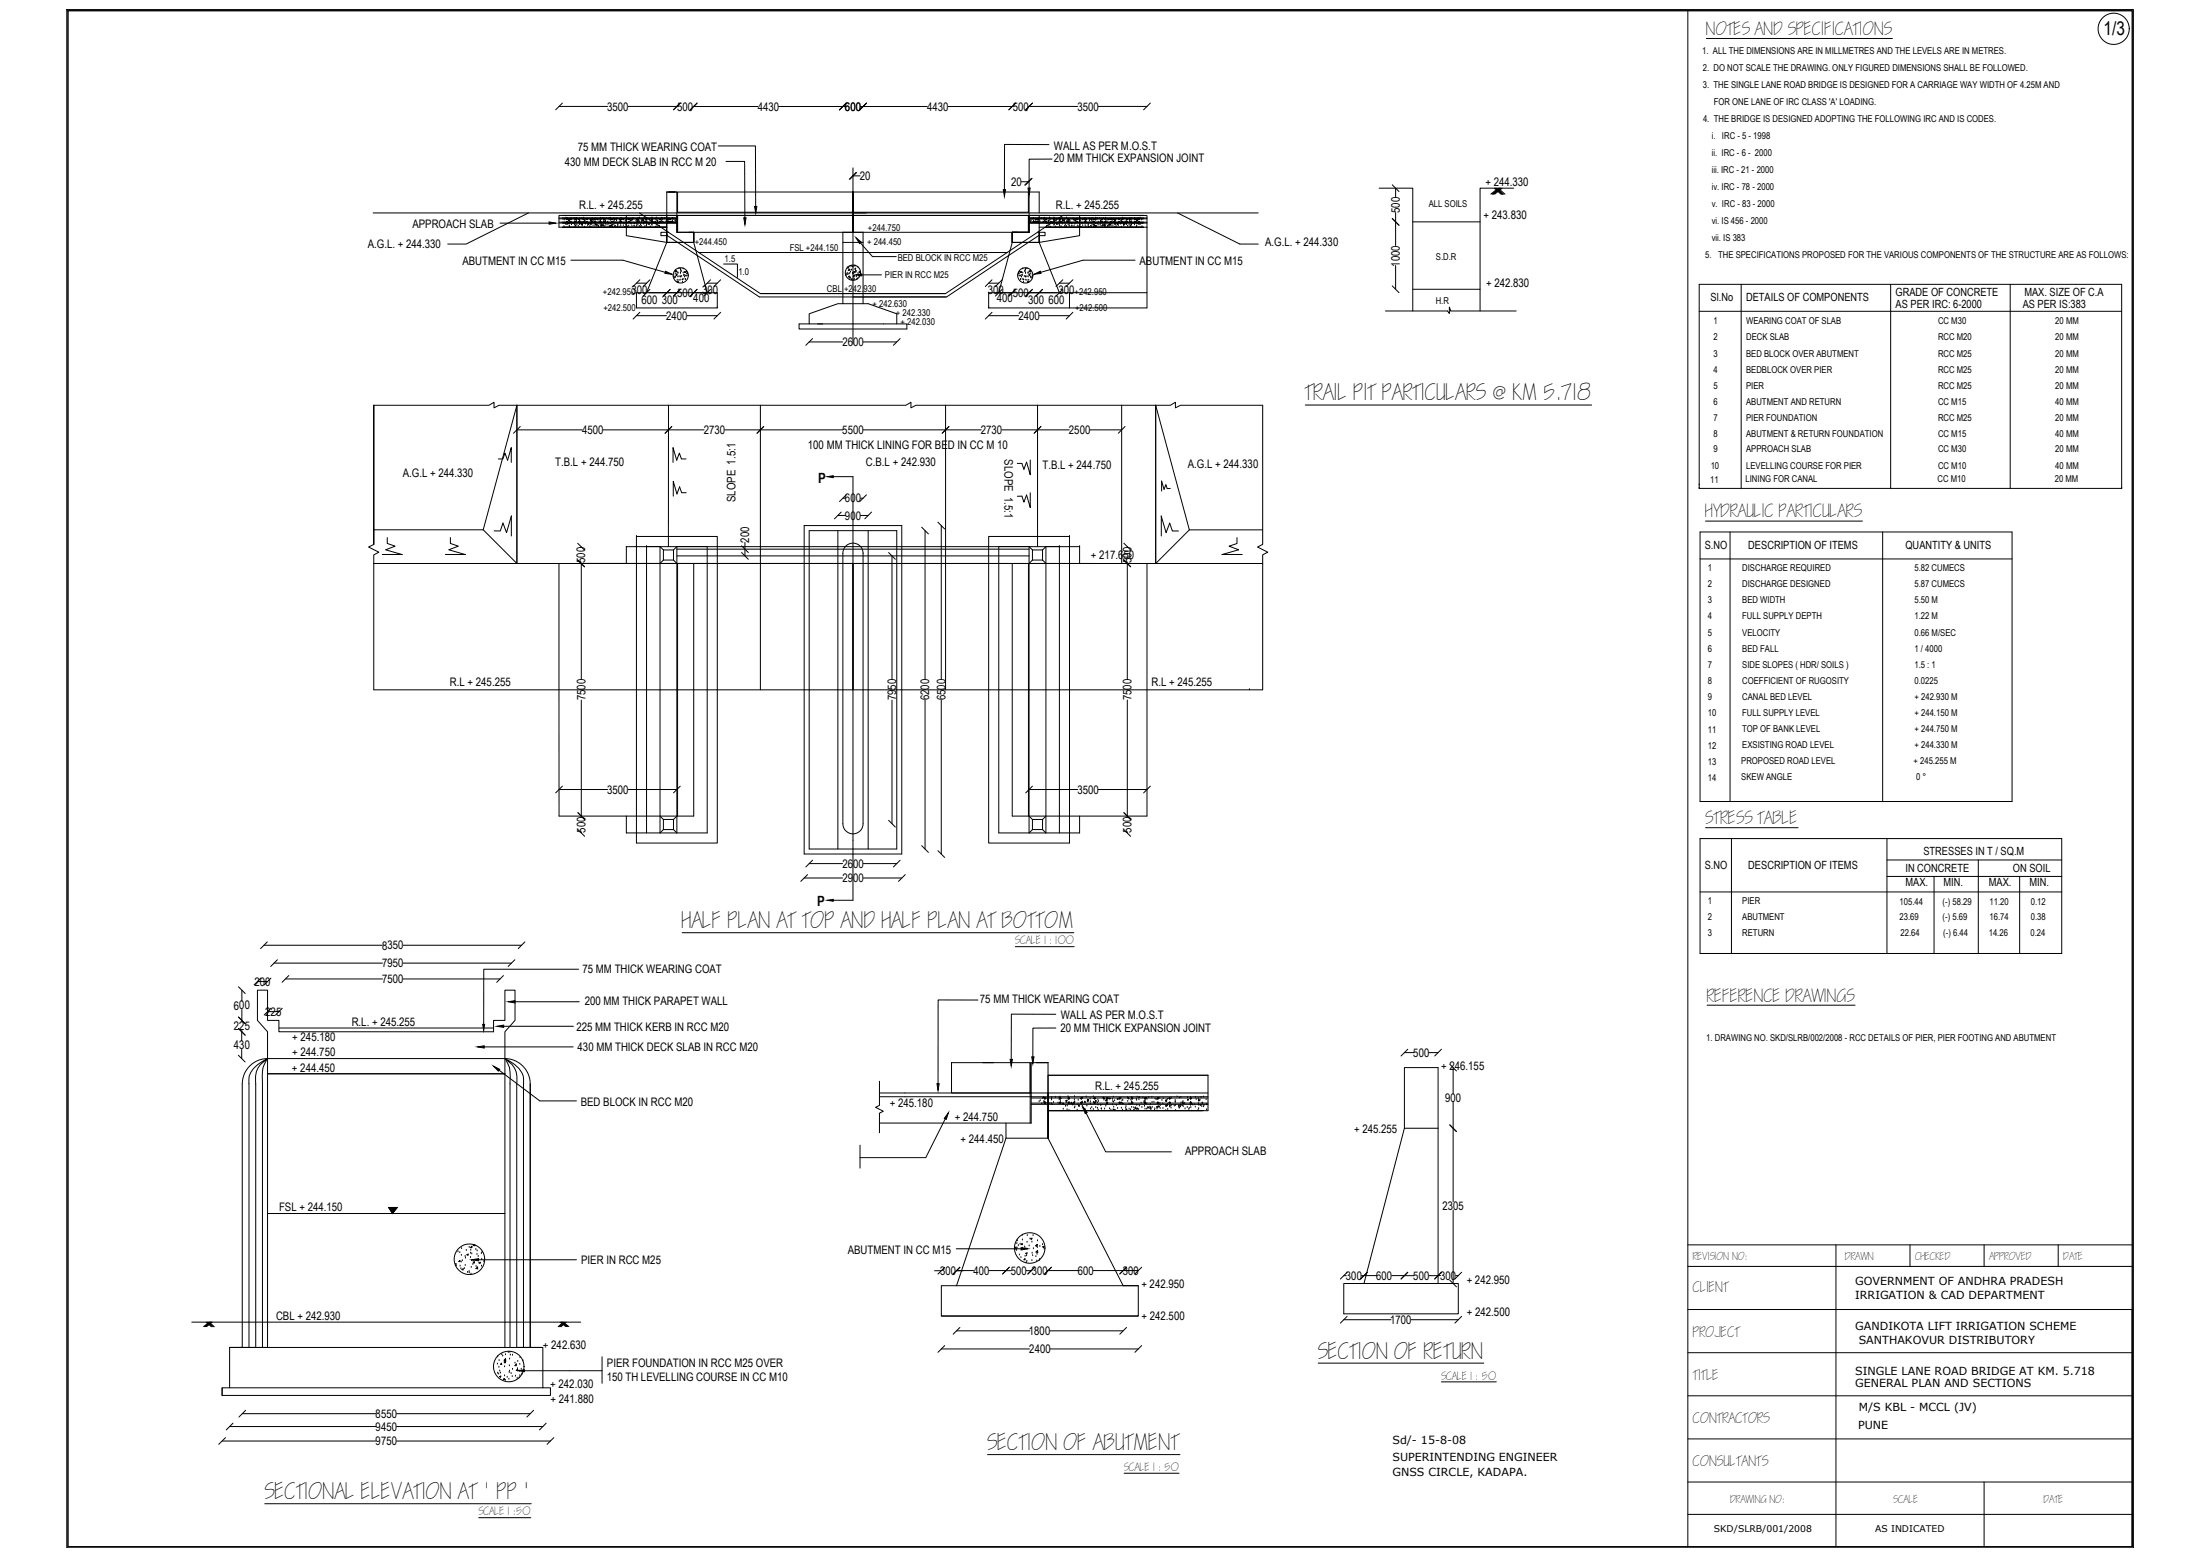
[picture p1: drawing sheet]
<svg xmlns="http://www.w3.org/2000/svg" width="1189mm" height="841mm" viewBox="0 0 1189 841" stroke-linecap="round" stroke-linejoin="round" font-family="sans-serif">
<!-- layer: 0 -->
<g fill="none" stroke="#000" stroke-width=".54">
<path d="M36 5h1117v831h-1117zM37 6h1115v829v-128h-240M37 6h1115v829h-1115zM37 6v829h1115M912 6v829M922 21h101M302 57h26M304 56l-4 3M339 57h27M368 56l-4 3M374 57h1M375 58h35"/>
<path d="M377 56l-4 3M421 58h36M457 56l-3 3M465 58h36M468 56l-3 3M512 58h35M547 57h.1M549 56l-4 3M556 57h26M558 56l-4 3M594 57h26M622 56l-4 3"/>
<path d="M388 79h20v33M567 78h-24v24M392 87h10l1 31M461 95h4M461 91v95M463 93l-4 4M552 98h4M557 96l-3 4M558 96l-4 4M569 86h-13v16M752 100l4 3M202 115h478"/>
<path d="M286 115l-34 17h-10M302 118h64M304 116h157M305 119h.1M306 118h.1M307 118h.1M307 119h.1M307 119h1zM308 118h.1M308 119h.1M309 118h.1M310 120h.1"/>
<path d="M311 118h.1M311 119h1zM312 118h.1M313 119h.1M313 120h.1M314 120h.1M314 118h.1M315 118h.1M316 120h.1M316 119h.1M317 118h.1M319 119h.1"/>
<path d="M320 118h.1M321 119h.1M322 118h.1M322 119h.1M323 119h.1M324 120h.1M324 118h.1M326 118h.1M326 119h.1M327 119h.1M327 120h.1M328 118h.1"/>
<path d="M329 118h.1M329 119h.1M330 118h.1M330 119h.1M332 118h.1M332 120h.1M332 119h.1M333 119h.1M333 118h.1M335 119h.1M336 118h.1M337 119v-1z"/>
<path d="M338 119h.1M338 120h.1M338 118h.1M338 116v11l22 4M339 119h.1M339 118h1zM340 118h.1M341 119h.1M341 118h1zM342 119h.1M342 118h.1M344 119h.1"/>
<path d="M344 120h.1M345 119h-1zM345 118h.1M345 120h.1M346 118h.1M346 115l65 44M347 120h.1M347 119h.1M347 119h1zM348 116h-10h10M348 119h.1M348 119h-1h1"/>
<path d="M348 118h.1M349 120h.1M350 118h.1M350 120h.1M351 119h.1M352 120h.1M352 118h.1M352 119h.1M353 120h-1M353 120h.1M354 120h.1M354 119h.1"/>
<path d="M355 118h.1M355 119h.1M355 120h.1M357 119h.1M358 118h.1M358 119h.1M359 118h.1M360 120h.1M360 116v15h15M360 104v27M360 104h6v12M360 104h6"/>
<path d="M360 118h.1M361 119h.1M361 118h.1M363 120h.1M363 119h.1M363 118h.1M364 118h.1M365 119h.1M365 120h.1M366 116h-64v7h58M366 116v9M366 104h95v11h-95z"/>
<path d="M461 115v-11v21M461 116v9M461 104h95v11h-95zM461 104v21M461 116h157M556 116v9M556 118h64M556 116v9h-9h9M556 116h64v7M557 120h.1M557 119h.1M558 118h.1"/>
<path d="M559 120h.1M559 119h.1M561 118h.1M561 119h.1M562 116v15h-15M562 115v-11h-6v12M562 120h.1M563 118h.1M564 118h.1M564 119h.1M566 119h1zM567 120h.1"/>
<path d="M567 119h.1M567 118h.1M568 120h.1M568 120h1h-1M569 120h1M569 120h.1M570 119h.1M570 118h.1M570 120h.1M571 119h.1M572 118h.1M572 120h.1"/>
<path d="M573 120h.1M574 118h.1M574 119h1h-1M574 116h9h-9M574 116l-63 43M574 119h1zM574 119h.1M575 119h.1M575 120h.1M576 118h.1M576 120h.1M577 118h.1"/>
<path d="M577 119h.1M578 120h.1M578 119h.1M580 118h.1M580 119h.1M581 119h.1M582 118h.1M582 118h1zM583 119h.1M583 116v11l-21 4M584 118h.1M584 120h.1"/>
<path d="M584 119h.1M585 118h.1M586 118h.1M587 119h.1M587 120h.1M589 118h.1M589 119h.1M590 119h.1M590 118h.1M590 120h.1M592 119h.1M592 118h.1"/>
<path d="M593 119h.1M593 118h.1M594 118h.1M595 120h.1M595 119h.1M596 118h.1M596 119h.1M597 118h.1M598 120h.1M599 119h.1M600 118h.1M601 119h.1"/>
<path d="M601 118h.1M602 119h.1M602 119h1zM603 119h.1M604 118h.1M606 119h.1M606 120h.1M606 118h.1M607 118h.1M608 118h.1M608 120h.1M608 120h1z"/>
<path d="M609 119h.1M610 118h.1M610 119h1zM611 118h.1M611 120h.1M613 118h.1M613 119h.1M614 118h.1M614 119h1zM615 119h.1M615 118h.1M616 120h.1"/>
<path d="M616 118h.1M617 119h.1M636 115l34 17h10M745 102h18v66M752 118l4 4M754 102v5M754 115v18M763 120h37M806 105l4-3 3 3M807 102l4 3M808 102l4 3M809 102l4 3"/>
<path d="M810 102l-4 3M811 102l-4 3M812 102l-4 3M818 102h-18v66M270 121h27M302 120h64M305 122h.1M305 121h.1M306 121h.1M306 120h.1M307 121h.1M307 121v-1z"/>
<path d="M308 122h.1M308 120h.1M308 121h.1M309 121h.1M310 121h.1M310 123h.1M310 122h.1M311 121h.1M311 122h.1M312 122h.1M313 122h.1M313 121h.1"/>
<path d="M314 121h.1M314 120v1zM315 121h.1M315 122h.1M316 123h.1M316 121h.1M317 121h.1M318 122h.1M318 121h.1M319 122h.1M319 120h.1M319 120v1"/>
<path d="M319 121h.1M319 123h.1M320 122h.1M321 120h.1M321 121h.1M321 122h.1M322 120h.1M322 121h.1M322 121h1zM323 122h.1M323 123h.1M324 122h.1"/>
<path d="M325 122v-1zM325 122h.1M325 120h.1M325 121h.1M326 122h.1M326 121h.1M326 120h.1M327 122h.1M327 121h.1M328 122h.1M328 120h.1M329 121h.1"/>
<path d="M329 122h.1M330 123h.1M330 122h.1M330 121h.1M330 122h1zM331 123v-1v1M331 122h.1M332 122h.1M332 121h.1M333 122h.1M333 120h.1M334 122h.1"/>
<path d="M334 121h.1M335 120h.1M335 123h.1M335 122h.1M336 120h.1M337 122h.1M337 121h.1M337 123h1M338 123h.1M338 122h.1M338 121h.1M339 121h.1"/>
<path d="M339 123h.1M340 122h.1M341 120h.1M341 121h.1M341 122h.1M343 122h.1M343 121v-1zM344 123h.1M344 121h.1M344 122h.1M345 122h.1M346 122h.1"/>
<path d="M346 123h.1M347 122h.1M348 121h.1M348 122h.1M349 122h.1M350 121h.1M350 121h1zM351 121h.1M351 123h.1M352 121h.1M352 122h.1M353 121h.1"/>
<path d="M354 123h.1M355 121h.1M355 122h.1M356 121h.1M356 122h.1M356 120h.1M358 120h.1M360 125v6h15v-6v6M360 123h-56h56M360 131l-11 27M361 120h.1M361 127l49 33h51"/>
<path d="M361 127h.1M361 125h-4v2h4M362 120h.1M364 120h.1M366 125h9v6v-6M366 125h184M375 131l7 27M378 136h166M455 125v39M455 131h11M465 131l6 8h13M466 125v39"/>
<path d="M547 125v6v-6h9M547 131h15v-6v6M547 131l-7 27M556 120h64M558 120h.1M560 120h.1M561 125h4v2h-4l-49 33h-51M561 120h.1M562 120h-1M562 123h58M562 131l10 27M564 120h.1"/>
<path d="M565 120h.1M565 120h1zM566 122h.1M566 121h.1M567 122h.1M567 121h.1M568 123h.1M569 121h.1M570 122h.1M570 121h.1M570 123h.1M571 121h.1"/>
<path d="M572 121h.1M572 122h.1M573 122h.1M574 121h.1M575 122h.1M576 123h.1M576 122h.1M577 122h.1M578 122h.1M578 121h.1M578 123h.1M579 120v1z"/>
<path d="M579 122h.1M580 122h.1M581 121h.1M581 120h.1M582 122h.1M583 123h.1M583 121h.1M583 122h1zM584 123h.1M584 121h.1M584 123h1M585 121h.1"/>
<path d="M585 122h.1M586 120h.1M586 122h.1M587 123h.1M588 122h.1M588 121h.1M589 120h.1M589 122h.1M590 121h.1M590 122h.1M591 122h.1M591 123v-1v1"/>
<path d="M591 122h1zM592 122h.1M592 121h.1M592 123h.1M593 122h.1M593 121h.1M594 120h.1M594 122h.1M595 121h.1M595 122h.1M596 120h.1M596 122h.1"/>
<path d="M596 121h.1M597 121h.1M597 121v1zM597 120h.1M597 122h.1M598 122h.1M598 123h.1M599 122h.1M599 121h1zM600 121h.1M600 120h.1M600 122h.1"/>
<path d="M601 120h.1M601 122h.1M602 123h.1M603 121h.1M603 120v1M603 120h.1M603 122h.1M604 121h.1M604 122h.1M605 121h.1M606 121h.1M606 123h.1"/>
<path d="M607 121h.1M607 122h.1M608 121h.1M608 120v1zM609 121h.1M609 120h.1M609 122h.1M610 122h.1M611 122h.1M611 121h.1M612 123h.1M612 120h.1"/>
<path d="M612 121h.1M613 121h.1M614 122h.1M614 120h.1M614 121h.1M615 121h.1M615 120v1zM616 121h.1M617 121h.1M617 122h.1M620 123v43h-42M308 141h29l23 6"/>
<path d="M344 158h44v8h-44zM344 153h5M346 151l-4 4M351 156l-3 4M351 151l-3 4M362 156l-4 4M364 149h.1M365 150h.1M365 148h.1M365 147h.1M365 146h.1M365 149h1z"/>
<path d="M366 146v1h-1zM366 148h.1M366 152h.1M366 151h.1M366 150h.1M366 147h.1M366 153h.1M367 151h.1M367 150h.1M367 145h.1M368 151h.1M368 156l-4 4"/>
<path d="M368 149h.1M368 148h.1M368 147h.1M368 146h.1M368 145h.1M368 150h.1M369 151h.1M369 152h.1M369 145h.1M369 147h.1M369 149l1-1zM370 147h.1"/>
<path d="M370 150h.1M370 151h.1M370 149h.1M371 147h.1M371 149h.1M371 148v-1zM372 149h.1M377 156l-4 4M382 153h6M384 156l-4 4M384 151l-4 4M389 151l-3 4"/>
<path d="M391 143h7v7M411 159h50h-50M457 149h.1M457 148h.1M458 148h.1M458 145h.1M458 145v-1zM459 150h.1M459 146h.1M459 148h.1M459 144h.1M460 147h.1"/>
<path d="M460 151h.1M460 146h.1M460 144h.1M461 144h.1M461 148h.1M461 151h.1M461 149h1zM461 147h1zM461 150h.1M462 144h.1M462 151h.1M462 149h.1"/>
<path d="M462 147h.1M462 146h.1M462 146h1zM462 145h.1M463 147h.1M463 149h.1M463 150h.1M464 144h.1M464 148h.1M464 149h.1M464 147h.1M465 149h.1"/>
<path d="M465 147h.1M466 148h10M511 159h-50h50M534 153h6M536 151l-4 4M538 158h82M542 156l-4 4M542 151l-4 4M547 158h-13v8M549 156l-4 4M550 149h.1M550 147l1 1z"/>
<path d="M551 149h.1M551 147h.1M552 149h.1M552 151h.1M552 147h.1M552 150h.1M553 149h.1M553 147h.1M553 145h.1M553 151h.1M553 152h.1M554 149h.1"/>
<path d="M554 147h.1M554 146h.1M554 145h.1M554 150h.1M554 148h.1M554 151h.1M555 145h.1M555 150h.1M555 151h.1M556 152h.1M556 148h.1M556 152v1"/>
<path d="M556 152l-1 1M556 150h.1M556 147h.1M556 151h.1M556 149h1zM556 146l1 1h-1zM557 147h.1M557 146h.1M557 148h.1M557 150h.1M558 149h.1M558 156l-4 4"/>
<path d="M563 156l-3 4M572 153h6M574 156l-3 4M574 151l-3 4M578 158v8h-44M580 151l-4 4M613 141h-28l-23 6M752 154l4 4M754 143v13M763 156h37M941 154v110M1022 154v110"/>
<path d="M1086 154v110M344 166h.1M344 171h16M346 169l-4 3M371 171h17M388 166h.1M389 169l-3 3M432 175h58v3h-58zM437 175v-5a56 56 0 0 1 32-6l16 6v5M461 160h50M534 171h17M534 166h.1"/>
<path d="M536 169l-4 3M562 171h16M578 166h.1M580 169l-4 3M749 168h33l1 1v-3l1 2h35M918 168h229M437 185h18M439 183l-4 4M467 185h18M486 183l-3 4M202 219h62l3-2v3l3-1h220l2-2v3l3-1h137l3-2v3l3-1h44v75l-2 1 5 3-3 2v73h-480v-73l3-2-6-3 3-1v-75v75M361 219v76"/>
<path d="M411 219v154M511 219v154M561 219v76M606 219v85M705 219h155M279 232h36M281 230l-3 4M326 232h54M363 230l-4 4M392 232h63M413 230l-4 4M467 232h63"/>
<path d="M513 230l-4 4M541 232h37M562 230l-3 4M589 232h17M608 230l-4 4M269 248h3l1-3 1 4 2-7v8M371 248h-3l-1-3-1 4-2-7v8M450 257h11v229h-11M557 248v8l-2-6-2 3-1-3h-2M628 260l1 4 1-2 1 2h1M628 260v5M276 279v11"/>
<path d="M276 279l-2 9-2-5-2 4h-3M371 266h-3l-1-3-1 4-2-7v8M453 278h4M455 277l-4 3M455 269h2M457 267l-3 4M465 278h4M465 269h1M468 267l-3 4M471 277l-4 3M557 266v8l-2-7-2 4-1-3h-2M627 279l3 9 2-5 2 4h3"/>
<path d="M628 279v11M918 262h.1M918 264h.1M918 264v-110h229v110M918 264h229M1147 264h.1M202 286h59l18-67v85l-18-18M207 300h10M209 290v4l5 1-6 2 9 3M241 300h10M243 290v4l5 1-6 2 10 3M312 293l4 4"/>
<path d="M314 295v1M344 290h44v165h-44zM344 290h.1M344 295h.1M349 295h.1M349 295v155M358 297h6M358 297v6M358 297l-1-2v155l1-2M364 297v6M364 297l2-2v155l-2-2M366 297h190"/>
<path d="M382 295v155h-44v-9M401 298l3 4M401 295l3 3M403 293v7M435 284h52v177h-52zM437 287v172h48v-172h-48M453 287v172M457 295a5 5 0 0 1 6-1 5 5 0 0 1 3 5v146a5 5 0 0 1-5 5 5 5 0 0 1-6-5v-146zM469 287v172M480 298l4 4M498 285l4 3M500 287v80"/>
<path d="M507 282l3 4M509 284v83M534 290h44v165h-44zM540 295v155h43v-9M558 297h5M558 297v6M558 297l-2-2v155l2-2M563 297v6M563 297l2-2v155l-2-2M572 295h.1M572 295v155M578 290h.1"/>
<path d="M578 295h.1M583 295h.1M583 295h-245v9M583 295v9M607 293l4 4M609 295v1M643 286l-18 18v-85l18 67h39M661 300h10M668 290v4l-4 1 5 2-9 3M919 287h168v146h-168zM922 281h84M935 287v146"/>
<path d="M1017 287v146M202 304h480M302 304v137h73v-137M312 303l4 3M314 304h.1M314 304v63M358 303h6M358 303l-1 1M364 303l2 1M366 300h190M366 304v137M461 304v69"/>
<path d="M482 300v67M547 304v137h73v-137M556 304v137M558 303h5M558 303l-2 1M563 303l2 1M607 303l4 3M609 304v63M919 302h168M314 378v63M482 378v67M500 378v81"/>
<path d="M509 378v83M609 378v63M675 373h.1M302 426h26M304 425l-4 3M312 439l4 4M339 426h27M368 425l-4 3M556 426h26M558 425l-4 3M594 426h26M607 439l4 4"/>
<path d="M622 425l-4 3M312 448l4 4M314 449v1M357 441l1 2M358 448h6M358 443v5M358 443h6M364 443v5M366 441l-2 2M480 443l4 4M498 457l4 3M507 459l3 4"/>
<path d="M556 441l2 2M558 448h5M558 443v5M558 443h5M563 443v5M565 441l-2 2M607 448l4 4M609 449v1M919 453h195v62h-195zM922 447h50M936 453v62M1020 453v62"/>
<path d="M435 474h20M436 472l-3 4M437 466h18M439 465l-4 3M467 466h18M467 474h20M486 465l-3 3M489 472l-3 4M1020 473h94M1020 465h94M1045 473v42M1069 465v50"/>
<path d="M1091 473v42M919 482h195M143 511h64M144 509l-3 3M150 518l-4 4M218 511h64M278 518l-3 4M284 509l-4 3M369 504h211M549 511h31M129 533l4 4M131 535v6"/>
<path d="M139 535h6v16h6v6h116v-6h6v-16h5v16l-5 6v15h-128v-15l-6-6zM139 530h6M141 528l-4 4M146 528l-3 4M148 520h59M154 529h53M156 527l-4 4M218 529h52M218 520h58M272 527l-4 4M313 524h-52v29M129 555l4 4"/>
<path d="M129 549l4 4M131 545v7M131 557v5M145 546h6M146 545l-3 3M151 555h116M153 545l-4 3M272 554h38M278 541h35M528 540h-21v45M571 548h-24l-1 24M571 555h-13v16"/>
<path d="M922 543h80M129 570l3 4M131 567v5M145 572v156h-21h169M145 572a14 14 0 0 0-14 13v143h-7v22h-4v4M145 572a16 16 0 0 0-3 13v143M262 565h48M270 578l22 17h20M273 572a14 14 0 0 1 14 13v143h6v22h4v4h-177M273 572a16 16 0 0 1 3 13v143M273 572v156M514 574h43v16h-43z"/>
<path d="M531 574h6M557 574v33M560 574h6h-9v33h-82M566 574v16M759 569h5M761 567l-4 3M772 569h5M779 567l-4 3M783 575l4 3M785 577v14M267 580h-122h128M283 585v143"/>
<path d="M283 585a12 12 0 0 0-7-12l-3-1a12 12 0 0 1 6 13v143M475 584v13l-2 1 4 2-2 1v11M475 592h178M475 590h178M557 593h96M557 596h96M557 597h96M562 595h.1M563 596h.1M563 593h.1M564 593h.1M564 596h.1"/>
<path d="M564 595h.1M564 595h1h-1M566 596h.1M566 590v25v-25M566 581h87M567 596h.1M568 593h.1M568 594h.1M568 596h.1M569 596v1M569 596h.1M570 593h.1"/>
<path d="M572 596h.1M572 593h.1M572 594h.1M573 593h.1M573 595h.1M574 596h1h-1zM574 596h.1M575 599h.1M576 598h.1M576 594l1 1h-1zM576 596h.1M577 595h.1"/>
<path d="M577 599h.1M577 597h.1M577 592h.1M577 594h.1M578 600h.1M578 596h.1M579 595l1 1h-1zM580 597h.1M580 595l1 1zM580 596h.1M581 594h.1M581 598h.1"/>
<path d="M581 592h.1M581 595h.1M582 600h.1M583 597h.1M583 594h.1M585 598h.1M585 595h.1M585 593h.1M585 596h.1M585 599h.1M586 595h1h-1zM586 599h.1"/>
<path d="M587 593h.1M587 597h.1M588 594v1zM588 594h.1M588 595h.1M589 594h.1M589 596h.1M589 595h.1M589 599h.1M590 600h.1M590 598h.1M591 592h.1"/>
<path d="M591 599h.1M591 595h.1M592 593h.1M592 594v1zM592 598h.1M593 596h.1M593 599h.1M593 594h.1M593 597h.1M593 600h.1M594 595h.1M595 596v1z"/>
<path d="M595 599h.1M596 593h.1M596 593h1h-1zM597 594h.1M597 599h.1M597 595h.1M598 597h.1M598 594h.1M598 595h.1M598 596h.1M599 594h.1M600 593v1z"/>
<path d="M600 599h.1M600 600h.1M601 594h.1M601 597h.1M601 595h.1M602 599v1zM602 593h.1M602 600h.1M602 595h.1M602 598h.1M603 600v-1v1M603 597h.1"/>
<path d="M604 593v1zM604 599h.1M606 593h.1M606 596h.1M606 599h.1M606 594h.1M606 596h1zM607 600h.1M607 594h.1M608 599h.1M608 598h.1M609 599h.1"/>
<path d="M609 593h.1M609 595h.1M610 593h.1M610 594h.1M610 596h.1M610 599h.1M611 597h.1M611 599h.1M611 594h.1M611 592l1 1zM611 595h.1M612 598h.1"/>
<path d="M613 598h.1M613 600v-1v1M613 599h1l-1-1v1M614 598h.1M614 594h.1M614 597h.1M614 600h.1M614 598l1 1h-1zM614 593h.1M615 599h.1M615 594h.1M616 597h.1"/>
<path d="M616 592v1h-1zM617 596h.1M617 598h.1M618 593h.1M618 595h1l-1 1zM618 595h.1M618 598h.1M619 599h.1M619 595h.1M620 593h.1M620 599h.1M620 596h.1"/>
<path d="M620 594h.1M620 598h1h-1zM620 598h.1M621 593h.1M621 598h.1M621 599h1v-1l-1 1M622 597h.1M622 599h.1M622 593h.1M623 595h.1M623 598h.1M624 595h.1"/>
<path d="M624 600h.1M624 599h.1M624 594h.1M625 594h.1M625 598h1h-1zM625 599h.1M626 594h.1M626 598h.1M626 597l1 1zM627 593h.1M627 596h.1M627 599h.1"/>
<path d="M627 597h.1M628 594h.1M628 596h.1M628 599h.1M629 593h.1M630 595h.1M630 594l1 1h-1zM630 600h.1M630 598h.1M630 597h1h-1zM630 594h.1M631 594h.1"/>
<path d="M631 597h.1M631 599h.1M632 597h.1M632 598h.1M633 599h.1M633 593h.1M633 597h.1M635 597h.1M635 594h.1M635 595h.1M635 600h.1M636 593h.1"/>
<path d="M637 597h.1M637 598h.1M637 599h.1M637 593h.1M638 598h.1M638 596v1zM638 593h.1M638 596h.1M639 597h.1M639 595l1 1h-1zM639 595h.1M639 598h.1"/>
<path d="M640 596h.1M640 599h.1M642 598h.1M642 593h.1M642 594h.1M642 599h.1M643 599h.1M643 593h.1M643 597h.1M643 596h.1M644 598h.1M644 596h.1"/>
<path d="M644 600h.1M645 597h.1M646 598h.1M646 593h.1M646 594h.1M647 600h.1M648 593h.1M648 596h.1M648 597h.1M648 594v1zM648 599h.1M648 594h.1"/>
<path d="M649 597h.1M649 596v1zM649 593h.1M649 598h.1M650 595v1zM650 598h.1M650 593h.1M651 597h.1M652 594h.1M652 597h.1M652 599h.1M653 581v19h-87h84"/>
<path d="M653 581h-87v9M785 595v54M465 619v12M511 604l-11 21h-35M544 607v8h22l41 79h8v17h-106v-17h8l27-79M587 601l11 21h35M759 609v-32h18v116h-51v17h62v-17h-11M777 609h-18l-22 84M783 608l4 3M145 655h128M210 652h5l-3 3zM785 654v39"/>
<path d="M247 676h.1M248 677h.1M249 678h.1M249 674h.1M251 679h.1M252 680h.1M252 675h.1M252 678l1-1v1zM254 674h.1M254 679h.1M254 677h.1M254 675h.1"/>
<path d="M255 673v1h-1zM255 677h.1M255 674h.1M256 672v1h1v-1M257 675h.1M258 678h.1M258 676h.1M258 679h.1M260 677h.1M517 675h35M548 674h1v1h-1M549 675h.1"/>
<path d="M550 672h.1M550 674h.1M550 670h.1M550 673h.1M551 678h.1M551 672h.1M552 679h.1M552 672h.1M552 667h.1M553 670h.1M553 674h.1M554 674h.1"/>
<path d="M554 680v1l-1-1zM554 679h.1M554 677h1zM555 678h.1M555 675h.1M555 671h.1M555 667h.1M556 673h.1M557 669h.1M558 671h.1M558 669h-1h1M558 677h.1"/>
<path d="M558 678h.1M558 667h.1M558 674h.1M560 679h.1M560 672v1zM560 673h.1M560 678h.1M561 677h.1M561 674h.1M561 673h.1M561 670h.1M561 675v1h-1z"/>
<path d="M562 673h.1M563 672h.1M563 673h1v1zM564 675h.1M912 672h240M992 672v163M1032 672v12M1072 672v12M1112 672v12M246 683v1M248 681h1h-1zM249 684h.1"/>
<path d="M249 685h.1M249 682h.1M250 686v-1v1zM250 681h.1M251 685h.1M251 684h.1M253 687h.1M254 687h.1M254 688h.1M255 688h.1M255 685h.1M255 681h.1"/>
<path d="M256 683h.1M256 681h.1M256 681v1zM257 684h.1M258 684v1h-1zM259 680h53M259 682h1h-1zM260 684h.1M260 680h.1M261 681h.1M505 686h4M511 685l-4 3"/>
<path d="M517 694h98M519 684l-4 4M526 686h-9M534 686h12M545 684l-3 4M555 686h3M555 682h.1M555 681h.1M558 681h.1M559 685l-4 3M560 681h.1M562 681h.1"/>
<path d="M562 680h.1M568 684l-3 4M583 686h-17M591 686h24M609 684l-4 4M617 684l-4 4M726 689h2M728 687l-4 4M739 687l-4 4M744 689h-8M752 689h12M761 687l-4 4"/>
<path d="M778 689h-6M779 687l-4 4M783 691l4 4M787 689h1M790 687l-4 4M912 684h240M104 714h210M110 717l3-3 3 3M111 714l3 3M112 714l3 3M114 714l-3 3M115 714l-3 3"/>
<path d="M303 714l3 3M304 714l3 3M305 714l-3 3M305 714l-2 3M306 714l-3 3M307 717l-3-3-2 3M509 711h106M517 719h40M519 717l-4 4M567 719h40M609 717l-4 4M726 713h26"/>
<path d="M728 711l-4 4M762 713h26M790 711l-4 4M135 728v-143a12 12 0 0 1 7-12l3-1a12 12 0 0 0-7 13v143M269 737h.1M269 733h.1M270 739h.1M270 735h.1M271 736v1h-1zM271 732h.1M272 732h.1M273 736h.1"/>
<path d="M273 736v-1v1zM273 738h.1M273 732h.1M273 734l-1 1h1v-1M275 731h.1M275 738h.1M275 734h.1M276 730h.1M276 732h.1M277 740h.1M277 732h.1M278 736h.1"/>
<path d="M279 737v1h-1zM279 737h.1M280 739h.1M280 735h.1M281 737h.1M281 733h.1M282 740h.1M283 735h.1M325 733v14M509 729h47M511 727l-4 3M568 729h47"/>
<path d="M617 727l-4 3M712 736h90M912 731h240M120 750v4M124 750h169M269 742h.1M270 744l1-1-1 1zM270 741h.1M270 742h.1M272 745h1h-1zM273 743h.1M273 746h.1"/>
<path d="M274 744h.1M275 745h.1M275 741h.1M276 742h.1M277 744h.1M279 743h.1M279 740h1zM279 745h.1M281 744h.1M281 741h.1M281 743h.1M282 742h.1"/>
<path d="M283 740h42M779 746h30M912 754h240M120 778h83M122 777l-4 3M124 771h79M126 769l-4 3M131 764h72M133 762l-4 3M214 778h83M214 771h79M214 764h73"/>
<path d="M288 762l-3 3M295 769l-3 3M299 777l-3 3M912 777h240M534 786h104M607 796h30M143 812h144M259 820h28M912 818h240M912 801h240M1072 801v34"/>
<circle cx="1142" cy="16" r="8"/>
<circle cx="368" cy="149" r="4"/>
<circle cx="461" cy="147" r="4"/>
<circle cx="554" cy="149" r="4"/>
<circle cx="556" cy="674" r="8"/>
<circle cx="254" cy="680" r="8"/>
<circle cx="275" cy="738" r="8"/>
</g>
<g fill="#000" stroke="#000" stroke-width=".54">
<path d="M297 120l3 1h-3zM402 118h1v3zM408 112h1l-1 3zM542 102h1v4zM556 102h1l-1 3zM463 128l2 3-1 1zM360 147l3 1h-4zM462 148h4v1zM559 148l3-1 1 1zM447 257h3v1zM447 486h3v1zM261 553h1l-1 4z"/>
<path d="M269 554h3v1zM275 541h3v1zM258 565h4v1zM267 576l3 2-1 1zM546 572h1l-1 4zM558 571h1l-1 4zM506 585h2l-1 4zM512 601l-1 4-1-1zM585 598l2 3-1 1zM210 652h5l-3 3zM255 680h4v1zM552 674l3 1h-3z"/>
<path d="M280 740h3v1z"/>
</g>
<g font-size="11.3">
<text x="705" y="216">TRAIL PIT PARTICULARS @ KM 5.718</text>
<text x="369" y="501">HALF PLAN AT TOP AND HALF PLAN AT BOTTOM</text>
<text x="712" y="734">SECTION OF RETURN</text>
<text x="534" y="783">SECTION OF ABUTMENT</text>
<text x="143" y="810">SECTIONAL ELEVATION AT ' PP '</text>
</g>
<text font-size="10.2" x="1137" y="19">1/3</text>
<g font-size="9.1">
<text x="922" y="19">NOTES AND SPECIFICATIONS</text>
<text x="922" y="279">HYDRAULIC PARTICULARS</text>
<text x="922" y="445">STRESS TABLE</text>
<text x="922" y="541">REFERENCE DRAWINGS</text>
</g>
<g font-size="7.6">
<text x="442" y="261">P</text>
<text x="442" y="489">P</text>
</g>
<g font-size="7.3">
<text x="915" y="698">CLIENT</text>
<text x="915" y="722">PROJECT</text>
<text x="915" y="745">TITLE</text>
<text x="915" y="769">CONTRACTORS</text>
<text x="915" y="792">CONSULTANTS</text>
</g>
<g font-size="6.4">
<text x="328" y="60">3500</text>
<text x="366" y="60">500</text>
<text x="409" y="60">4430</text>
<text x="457" y="60">600</text>
<text x="501" y="60">4430</text>
<text x="547" y="60">500</text>
<text x="582" y="60">3500</text>
<text x="312" y="82">75 MM THICK WEARING COAT</text>
<text x="570" y="81">WALL AS PER M.O.S.T</text>
<text x="305" y="90">430 MM DECK SLAB IN RCC M 20</text>
<text x="569" y="88">20 MM THICK EXPANSION JOINT</text>
<text x="465" y="97">20</text>
<text x="546" y="100">20</text>
<text x="803" y="100">+ 244.330</text>
<text x="313" y="113">R.L. + 245.255</text>
<text x="571" y="113">R.L. + 245.255</text>
<text x="756" y="115" transform="rotate(-90 756 115)">500</text>
<text x="802" y="118">+ 243.830</text>
<text x="223" y="123">APPROACH SLAB</text>
<text x="199" y="134">A.G.L. + 244.330</text>
<text x="684" y="133">A.G.L. + 244.330</text>
<text x="250" y="143">ABUTMENT IN CC M15</text>
<text x="616" y="143">ABUTMENT IN CC M15</text>
<text x="756" y="144" transform="rotate(-90 756 144)">1000</text>
<text x="803" y="155">+ 242.830</text>
<text x="341" y="159">300</text>
<text x="366" y="160">500</text>
<text x="379" y="159">300</text>
<text x="534" y="159">300</text>
<text x="547" y="160">500</text>
<text x="572" y="159">300</text>
<text x="347" y="164">600</text>
<text x="358" y="164">300</text>
<text x="375" y="163">400</text>
<text x="539" y="163">400</text>
<text x="556" y="164">300</text>
<text x="567" y="164">600</text>
<text x="360" y="173">2400</text>
<text x="550" y="173">2400</text>
<text x="455" y="187">2600</text>
<text x="315" y="234">4500</text>
<text x="380" y="234">2730</text>
<text x="455" y="234">5500</text>
<text x="530" y="234">2730</text>
<text x="578" y="234">2500</text>
<text x="437" y="243">100 MM THICK LINING FOR BED IN CC M 10</text>
<text x="300" y="252">T.B.L + 244.750</text>
<text x="468" y="252">C.B.L + 242.930</text>
<text x="543" y="248" transform="rotate(90 543 248)">SLOPE 1.5:1</text>
<text x="218" y="258">A.G.L + 244.330</text>
<text x="563" y="253">T.B.L + 244.750</text>
<text x="642" y="253">A.G.L + 244.330</text>
<text x="397" y="271" transform="rotate(-90 397 271)">SLOPE 1.5:1</text>
<text x="457" y="271">600</text>
<text x="457" y="281">900</text>
<text x="405" y="293" transform="rotate(-90 405 293)">200</text>
<text x="316" y="304" transform="rotate(-90 316 304)">500</text>
<text x="590" y="302">+ 217.650</text>
<text x="611" y="304" transform="rotate(-90 611 304)">500</text>
<text x="243" y="370">R.L + 245.255</text>
<text x="622" y="370">R.L + 245.255</text>
<text x="316" y="378" transform="rotate(-90 316 378)">7500</text>
<text x="484" y="378" transform="rotate(-90 484 378)">7950</text>
<text x="502" y="378" transform="rotate(-90 502 378)">6200</text>
<text x="511" y="378" transform="rotate(-90 511 378)">6500</text>
<text x="611" y="378" transform="rotate(-90 611 378)">7500</text>
<text x="328" y="429">3500</text>
<text x="582" y="429">3500</text>
<text x="316" y="450" transform="rotate(-90 316 450)">500</text>
<text x="611" y="450" transform="rotate(-90 611 450)">500</text>
<text x="455" y="469">2600</text>
<text x="455" y="477">2900</text>
<text x="207" y="513" transform="rotate(-1 207 513)">8350</text>
<text x="207" y="523" transform="rotate(-1 207 523)">7950</text>
<text x="315" y="526">75 MM THICK WEARING COAT</text>
<text x="138" y="532">200</text>
<text x="207" y="531" transform="rotate(-1 207 531)">7500</text>
<text x="126" y="545" transform="rotate(-1 126 545)">600</text>
<text x="316" y="543">200 MM THICK PARAPET WALL</text>
<text x="530" y="542">75 MM THICK WEARING COAT</text>
<text x="143" y="549">225</text>
<text x="573" y="551">WALL AS PER M.O.S.T</text>
<text x="126" y="557" transform="rotate(-1 126 557)">225</text>
<text x="190" y="554">R.L. + 245.255</text>
<text x="312" y="557">225 MM THICK KERB IN RCC M20</text>
<text x="573" y="557">20 MM THICK EXPANSION JOINT</text>
<text x="158" y="562">+ 245.180</text>
<text x="126" y="567" transform="rotate(-1 126 567)">430</text>
<text x="312" y="568">430 MM THICK DECK SLAB IN RCC M20</text>
<text x="158" y="571">+ 244.750</text>
<text x="764" y="571" transform="rotate(-1 764 571)">500</text>
<text x="158" y="579">+ 244.450</text>
<text x="779" y="578">+ 246.155</text>
<text x="592" y="589">R.L. + 245.255</text>
<text x="314" y="597">BED BLOCK IN RCC M20</text>
<text x="481" y="598">+ 245.180</text>
<text x="781" y="595" transform="rotate(-1 781 595)">900</text>
<text x="516" y="605">+ 244.750</text>
<text x="732" y="612">+ 245.255</text>
<text x="519" y="617">+ 244.450</text>
<text x="640" y="624">APPROACH SLAB</text>
<text x="151" y="654">FSL + 244.150</text>
<text x="780" y="654" transform="rotate(-1 780 654)">2305</text>
<text x="458" y="677">ABUTMENT IN CC M15</text>
<text x="314" y="683">PIER IN RCC M25</text>
<text x="508" y="689" transform="rotate(-1 508 689)">300</text>
<text x="526" y="689" transform="rotate(-1 526 689)">400</text>
<text x="546" y="689" transform="rotate(-1 546 689)">500</text>
<text x="558" y="689" transform="rotate(-1 558 689)">300</text>
<text x="582" y="689" transform="rotate(-1 582 689)">600</text>
<text x="607" y="689" transform="rotate(-1 607 689)">300</text>
<text x="617" y="696">+ 242.950</text>
<text x="727" y="691" transform="rotate(-1 727 691)">300</text>
<text x="744" y="691" transform="rotate(-1 744 691)">600</text>
<text x="764" y="691" transform="rotate(-1 764 691)">500</text>
<text x="778" y="691" transform="rotate(-1 778 691)">300</text>
<text x="793" y="694">+ 242.950</text>
<text x="149" y="713">CBL + 242.930</text>
<text x="617" y="713">+ 242.500</text>
<text x="793" y="711">+ 242.500</text>
<text x="751" y="715" transform="rotate(-1 751 715)">1700</text>
<text x="556" y="721" transform="rotate(-1 556 721)">1800</text>
<text x="293" y="729">+ 242.630</text>
<text x="556" y="731" transform="rotate(-1 556 731)">2400</text>
<text x="328" y="738">PIER FOUNDATION IN RCC M25 OVER</text>
<text x="297" y="750">+ 242.030</text>
<text x="328" y="746">150 TH LEVELLING COURSE IN CC M10</text>
<text x="298" y="758">+ 241.880</text>
<text x="203" y="766" transform="rotate(-1 203 766)">8550</text>
<text x="203" y="773" transform="rotate(-1 203 773)">9450</text>
<text x="203" y="781" transform="rotate(-1 203 781)">9750</text>
</g>
<g font-size="6.1">
<text x="1024" y="160">GRADE OF CONCRETE</text>
<text x="1094" y="160">MAX. SIZE OF C.A</text>
<text x="924" y="163">Sl.No</text>
<text x="944" y="163">DETAILS OF COMPONENTS</text>
<text x="1024" y="167">AS PER IRC: 6-2000</text>
<text x="1093" y="166">AS PER IS:383</text>
<text x="921" y="296">S.NO</text>
<text x="945" y="296">DESCRIPTION OF ITEMS</text>
<text x="1030" y="296">QUANTITY &amp; UNITS</text>
<text x="1039" y="462">STRESSES IN T / SQ.M</text>
<text x="921" y="469">S.NO</text>
<text x="945" y="469">DESCRIPTION OF ITEMS</text>
<text x="1030" y="471">IN CONCRETE</text>
<text x="1088" y="471">ON SOIL</text>
<text x="1030" y="479">MAX.</text>
<text x="1050" y="479">MIN.</text>
<text x="1075" y="479">MAX.</text>
<text x="1097" y="479">MIN.</text>
</g>
<g font-size="6">
<text x="1003" y="694">GOVERNMENT OF ANDHRA PRADESH</text>
<text x="1003" y="702">IRRIGATION &amp; CAD DEPARTMENT</text>
<text x="1003" y="719">GANDIKOTA LIFT IRRIGATION SCHEME</text>
<text x="1004" y="726">SANTHAKOVUR DISTRIBUTORY</text>
<text x="1003" y="743">SINGLE LANE ROAD BRIDGE AT KM. 5.718</text>
<text x="1003" y="749">GENERAL PLAN AND SECTIONS</text>
<text x="1004" y="762">M/S KBL - MCCL (JV)</text>
<text x="1004" y="772">PUNE</text>
<text x="752" y="780">Sd/- 15-8-08</text>
<text x="752" y="789">SUPERINTENDING ENGINEER</text>
<text x="752" y="797">GNSS CIRCLE, KADAPA.</text>
</g>
<g font-size="5.7">
<text x="549" y="510">SCALE 1 : 100</text>
<text x="779" y="745">SCALE 1 : 50</text>
<text x="607" y="795">SCALE 1 : 50</text>
<text x="259" y="819">SCALE 1 :50</text>
</g>
<g font-size="5.4">
<text x="915" y="681">REVISION NO:</text>
<text x="997" y="681">DRAWN</text>
<text x="1035" y="681">CHECKED</text>
<text x="1075" y="681">APPROVED</text>
<text x="1115" y="681">DATE</text>
<text x="935" y="812">DRAWING NO:</text>
<text x="1023" y="812">SCALE</text>
<text x="1104" y="812">DATE</text>
</g>
<g font-size="5.1">
<text x="920" y="29">1. ALL THE DIMENSIONS ARE IN MILLMETRES AND THE LEVELS ARE IN METRES.</text>
<text x="920" y="38">2. DO NOT SCALE THE DRAWING. ONLY FIGURED DIMENSIONS SHALL BE FOLLOWED.</text>
<text x="920" y="47">3. THE SINGLE LANE ROAD BRIDGE IS DESIGNED FOR A CARRIAGE WAY WIDTH OF 4.25M AND</text>
<text x="926" y="57">FOR ONE LANE OF IRC CLASS 'A' LOADING.</text>
<text x="920" y="66">4. THE BRIDGE IS DESIGNED ADOPTING THE FOLLOWING IRC AND IS CODES.</text>
<text x="925" y="75">i. IRC - 5 - 1998</text>
<text x="925" y="84">ii. IRC - 6 - 2000</text>
<text x="925" y="93">iii. IRC - 21 - 2000</text>
<text x="925" y="103">iv. IRC - 78 - 2000</text>
<text x="772" y="112">ALL SOILS</text>
<text x="925" y="112">v. IRC - 83 - 2000</text>
<text x="469" y="125">+244.750</text>
<text x="925" y="121">vi. IS 456 - 2000</text>
<text x="925" y="130">vii. IS 383</text>
<text x="375" y="133">+244.450</text>
<text x="427" y="135">FSL +244.150</text>
<text x="469" y="132">+ 244.450</text>
<text x="392" y="142">1.5</text>
<text x="485" y="141">BED BLOCK IN RCC M25</text>
<text x="776" y="141">S.D.R</text>
<text x="921" y="139">5. THE SPECIFICATIONS PROPOSED FOR THE VARIOUS COMPONENTS OF THE STRUCTURE ARE AS FOLLOWS:</text>
<text x="399" y="148">1.0</text>
<text x="478" y="150">PIER IN RCC M25</text>
<text x="326" y="159">+242.950</text>
<text x="447" y="158">CBL +242.930</text>
<text x="581" y="159">+242.950</text>
<text x="326" y="168">+242.500</text>
<text x="471" y="166">+ 242.630</text>
<text x="581" y="168">+242.500</text>
<text x="776" y="164">H.R</text>
<text x="484" y="171">+ 242.330</text>
<text x="487" y="176">+ 242.030</text>
<text x="926" y="175">1</text>
<text x="944" y="175">WEARING COAT OF SLAB</text>
<text x="1047" y="175">CC M30</text>
<text x="1111" y="175">20 MM</text>
<text x="926" y="184">2</text>
<text x="944" y="184">DECK SLAB</text>
<text x="1047" y="184">RCC M20</text>
<text x="1111" y="184">20 MM</text>
<text x="926" y="193">3</text>
<text x="944" y="193">BED BLOCK OVER ABUTMENT</text>
<text x="1047" y="193">RCC M25</text>
<text x="1111" y="193">20 MM</text>
<text x="926" y="201">4</text>
<text x="944" y="201">BEDBLOCK OVER PIER</text>
<text x="1047" y="201">RCC M25</text>
<text x="1111" y="201">20 MM</text>
<text x="926" y="210">5</text>
<text x="944" y="210">PIER</text>
<text x="1047" y="210">RCC M25</text>
<text x="1111" y="210">20 MM</text>
<text x="926" y="219">6</text>
<text x="944" y="219">ABUTMENT AND RETURN</text>
<text x="1047" y="219">CC M15</text>
<text x="1111" y="219">40 MM</text>
<text x="926" y="228">7</text>
<text x="944" y="228">PIER FOUNDATION</text>
<text x="1047" y="228">RCC M25</text>
<text x="1111" y="228">20 MM</text>
<text x="926" y="236">8</text>
<text x="944" y="236">ABUTMENT &amp; RETURN FOUNDATION</text>
<text x="1047" y="236">CC M15</text>
<text x="1111" y="236">40 MM</text>
<text x="926" y="244">9</text>
<text x="944" y="244">APPROACH SLAB</text>
<text x="1047" y="244">CC M30</text>
<text x="1111" y="244">20 MM</text>
<text x="924" y="254">10</text>
<text x="944" y="253">LEVELLING COURSE FOR PIER</text>
<text x="1047" y="253">CC M10</text>
<text x="1111" y="253">40 MM</text>
<text x="924" y="261">11</text>
<text x="943" y="260">LINING FOR CANAL</text>
<text x="1047" y="260">CC M10</text>
<text x="1110" y="260">20 MM</text>
<text x="923" y="308">1</text>
<text x="942" y="308">DISCHARGE REQUIRED</text>
<text x="1035" y="308">5.82 CUMECS</text>
<text x="923" y="317">2</text>
<text x="942" y="317">DISCHARGE DESIGNED</text>
<text x="1035" y="317">5.87 CUMECS</text>
<text x="923" y="326">3</text>
<text x="942" y="326">BED WIDTH</text>
<text x="1035" y="326">5.50 M</text>
<text x="923" y="335">4</text>
<text x="942" y="335">FULL SUPPLY DEPTH</text>
<text x="1035" y="335">1.22 M</text>
<text x="923" y="343">5</text>
<text x="942" y="343">VELOCITY</text>
<text x="1035" y="343">0.66 M/SEC</text>
<text x="923" y="352">6</text>
<text x="942" y="352">BED FALL</text>
<text x="1035" y="352">1 / 4000</text>
<text x="923" y="361">7</text>
<text x="942" y="361">SIDE SLOPES ( HDR/ SOILS )</text>
<text x="1035" y="361">1.5 : 1</text>
<text x="923" y="369">8</text>
<text x="942" y="369">COEFFICIENT OF RUGOSITY</text>
<text x="1035" y="369">0.0225</text>
<text x="923" y="378">9</text>
<text x="942" y="378">CANAL BED LEVEL</text>
<text x="1035" y="378">+ 242.930 M</text>
<text x="923" y="387">10</text>
<text x="942" y="387">FULL SUPPLY LEVEL</text>
<text x="1035" y="387">+ 244.150 M</text>
<text x="923" y="396">11</text>
<text x="942" y="396">TOP OF BANK LEVEL</text>
<text x="1035" y="396">+ 244.750 M</text>
<text x="923" y="404">12</text>
<text x="942" y="404">EXSISTING ROAD LEVEL</text>
<text x="1035" y="404">+ 244.330 M</text>
<text x="923" y="413">13</text>
<text x="941" y="413">PROPOSED ROAD LEVEL</text>
<text x="1034" y="413">+ 245.255 M</text>
<text x="923" y="422">14</text>
<text x="941" y="421">SKEW ANGLE</text>
<text x="1035" y="421">0 °</text>
<text x="923" y="488">1</text>
<text x="942" y="488">PIER</text>
<text x="1027" y="489">105.44</text>
<text x="1050" y="489">(-) 58.29</text>
<text x="1075" y="489">11.20</text>
<text x="1097" y="489">0.12</text>
<text x="923" y="497">2</text>
<text x="942" y="497">ABUTMENT</text>
<text x="1027" y="497">23.69</text>
<text x="1050" y="497">(-) 5.69</text>
<text x="1075" y="497">16.74</text>
<text x="1097" y="497">0.38</text>
<text x="923" y="506">3</text>
<text x="942" y="506">RETURN</text>
<text x="1027" y="506">22.64</text>
<text x="1050" y="506">(-) 6.44</text>
<text x="1075" y="506">14.26</text>
<text x="1097" y="506">0.24</text>
<text x="922" y="562">1. DRAWING NO. SKD/SLRB/002/2008 - RCC DETAILS OF PIER, PIER FOOTING AND ABUTMENT</text>
</g>
<g font-size="5">
<text x="926" y="828">SKD/SLRB/001/2008</text>
<text x="1013" y="827">AS INDICATED</text>
</g>
</svg>
